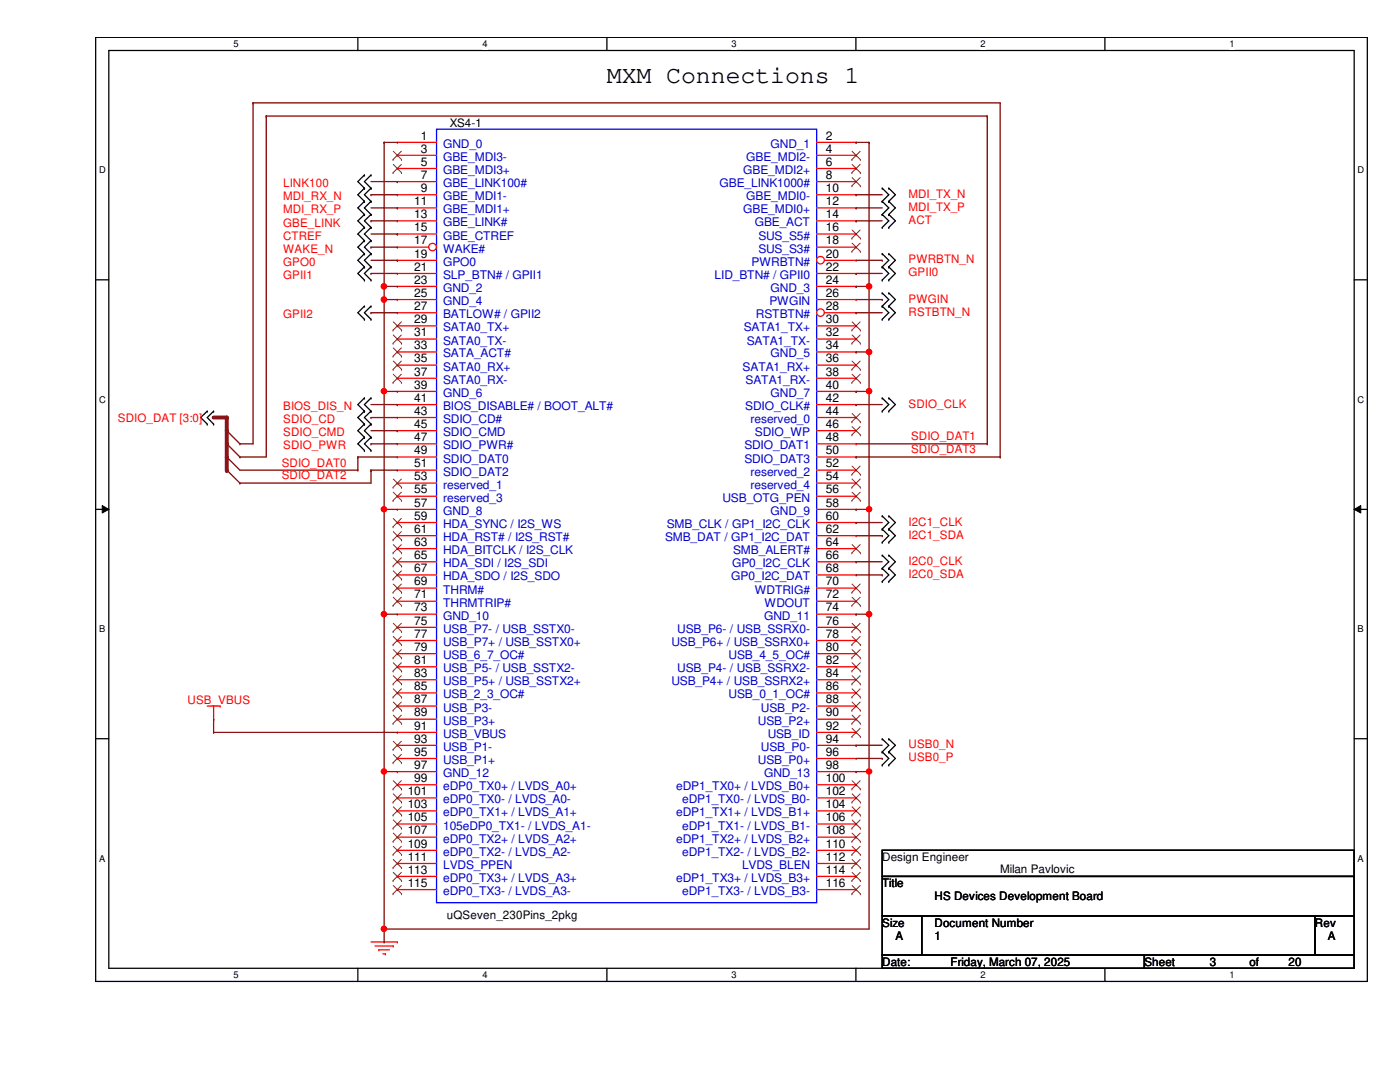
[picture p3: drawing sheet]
<svg xmlns="http://www.w3.org/2000/svg" width="279mm" height="216mm" viewBox="0 0 279 216" stroke-linecap="round" stroke-linejoin="round" font-family="sans-serif">
<path d="M19.1 7.5h253.8v188.3h-253.8zM21.7 10.1h248.6v183.1h-248.6z" fill="none" stroke="#000" stroke-width=".25"/>
<g fill="#fff">
<path d="M46.6 7.7h1v2.1h-1z"/>
<path d="M46.6 193.5h1v2.1h-1z"/>
</g>
<path d="M71.4 7.5v2.6M71.4 193.2v2.6" fill="none" stroke="#000" stroke-width=".25"/>
<g fill="#fff">
<path d="M96.3 7.7h1v2.1h-1z"/>
<path d="M96.3 193.5h1v2.1h-1z"/>
</g>
<path d="M121.1 7.5v2.6M121.1 193.2v2.6" fill="none" stroke="#000" stroke-width=".25"/>
<g fill="#fff">
<path d="M146 7.7h1v2.1h-1z"/>
<path d="M146 193.5h1v2.1h-1z"/>
</g>
<path d="M170.8 7.5v2.6M170.8 193.2v2.6" fill="none" stroke="#000" stroke-width=".25"/>
<g fill="#fff">
<path d="M195.7 7.7h1v2.1h-1z"/>
<path d="M195.7 193.5h1v2.1h-1z"/>
</g>
<path d="M220.5 7.5v2.6M220.5 193.2v2.6" fill="none" stroke="#000" stroke-width=".25"/>
<g fill="#fff">
<path d="M245.4 7.7h1v2.1h-1z"/>
<path d="M245.4 193.5h1v2.1h-1z"/>
<path d="M19.8 32.9h1.3v2.1h-1.3z"/>
<path d="M270.9 32.9h1.3v2.1h-1.3z"/>
<path d="M19.8 78.7h1.3v2.1h-1.3z"/>
<path d="M270.9 78.7h1.3v2.1h-1.3z"/>
</g>
<path d="M19.1 55.8h2.6M270.3 55.8h2.6" fill="none" stroke="#000" stroke-width=".25"/>
<g fill="#fff">
<path d="M19.8 124.5h1.2v2.1h-1.2z"/>
<path d="M270.9 124.5h1.3v2.1h-1.3z"/>
</g>
<path d="M19.1 101.6h2.6M270.3 101.6h2.6" fill="none" stroke="#000" stroke-width=".25"/>
<path d="M20.4 100.9l1.3 .7-1.3 .8zM270.3 101.6l1.3-.7v1.5z" fill="#000"/>
<path d="M20.4 100.9l1.3 .7-1.3 .8zM270.3 101.6l1.3-.7v1.5z" fill="none" stroke="#000" stroke-width=".2"/>
<g fill="#fff">
<path d="M19.8 170.3h1.2v2h-1.2z"/>
<path d="M270.9 170.3h1.3v2h-1.3z"/>
</g>
<g fill="none" stroke="#000" stroke-width=".25">
<path d="M72.7 34.9h.1M72.7 37.5h.1M72.7 34.9l-1.3 1.3 1.3 1.3M72.7 37.5l-1.3 1.4 1.3 1.3M74 34.9h.1M74 37.5h.1M74 34.9l-1.3 1.3 1.3 1.3M74 37.5l-1.3 1.4 1.3 1.3M176.1 37.5h.1M176.1 37.5l1.3 1.4-1.3 1.3M177.4 37.5h.1M177.4 37.5l1.3 1.4-1.3 1.3"/>
<path d="M72.7 40.2h.1M72.7 42.8h.1M72.7 45.4h.1M72.7 48h.1M72.7 50.6h.1M72.7 53.3h.1M72.7 55.9h.1M72.7 40.2l-1.3 1.3 1.3 1.3M72.7 42.8l-1.3 1.3 1.3 1.3M72.7 45.4l-1.3 1.3 1.3 1.3M72.7 48l-1.3 1.3 1.3 1.3M72.7 50.6l-1.3 1.3 1.3 1.4"/>
<path d="M72.7 53.3l-1.3 1.3 1.3 1.3M74 40.2h.1M74 42.8h.1M74 45.4h.1M74 48h.1M74 50.6h.1M74 53.3h.1M74 55.9h.1M74 40.2l-1.3 1.3 1.3 1.3M74 42.8l-1.3 1.3 1.3 1.3M74 45.4l-1.3 1.3 1.3 1.3M74 48l-1.3 1.3 1.3 1.3"/>
<path d="M74 50.6l-1.3 1.3 1.3 1.4M74 53.3l-1.3 1.3 1.3 1.3M176.1 40.2h.1M176.1 42.8h.1M176.1 45.4h.1M176.1 53.3h.1M176.1 50.6h.1M176.1 55.9h.1M176.1 58.5h.1M176.1 40.2l1.3 1.3-1.3 1.3M176.1 42.8l1.3 1.3-1.3 1.3M176.1 50.6l1.3 1.3-1.3 1.4"/>
<path d="M176.1 53.3l1.3 1.3-1.3 1.3M176.1 58.5l1.3 1.3-1.3 1.3M177.4 40.2h.1M177.4 42.8h.1M177.4 45.4h.1M177.4 53.3h.1M177.4 50.6h.1M177.4 55.9h.1M177.4 58.5h.1M177.4 40.2l1.3 1.3-1.3 1.3M177.4 42.8l1.3 1.3-1.3 1.3M177.4 50.6l1.3 1.3-1.3 1.4"/>
<path d="M177.4 53.3l1.3 1.3-1.3 1.3M177.4 58.5l1.3 1.3-1.3 1.3M72.7 61.1h.1M72.7 63.7h.1M72.7 79.4h.1M72.7 61.1l-1.3 1.3 1.3 1.3M72.7 79.4l-1.3 1.3 1.3 1.3M74 61.1h.1M74 63.7h.1M74 79.4h.1M74 61.1l-1.3 1.3 1.3 1.3M74 79.4l-1.3 1.3 1.3 1.3"/>
<path d="M176.1 61.1h.1M176.1 63.7h.1M176.1 79.4h.1M176.1 61.1l1.3 1.3-1.3 1.3M176.1 79.4l1.3 1.3-1.3 1.3M177.4 61.1h.1M177.4 63.7h.1M177.4 79.4h.1M177.4 61.1l1.3 1.3-1.3 1.3M177.4 79.4l1.3 1.3-1.3 1.3M41.4 82h.1M41.4 84.6h.1"/>
<path d="M41.4 82l-1.4 1.3 1.4 1.3M42.6 82h.1M42.6 84.6h.1M42.6 82l-1.2 1.3 1.2 1.3M72.7 82h.1M72.7 84.6h.1M72.7 87.2h.1M72.7 89.9h.1M72.7 82l-1.3 1.3 1.3 1.3M72.7 84.6l-1.3 1.3 1.3 1.3M72.7 87.2l-1.3 1.4 1.3 1.3M74 82h.1"/>
<path d="M74 84.6h.1M74 87.2h.1M74 89.9h.1M74 82l-1.3 1.3 1.3 1.3M74 84.6l-1.3 1.3 1.3 1.3M74 87.2l-1.3 1.4 1.3 1.3M176.1 82h.1M177.4 82h.1M176.1 105.6h.1M176.1 103h.1M176.1 108.2h.1M176.1 113.4h.1"/>
<path d="M176.1 110.8h.1M176.1 116h.1M176.1 103l1.3 1.3-1.3 1.3M176.1 105.6l1.3 1.3-1.3 1.3M176.1 110.8l1.3 1.3-1.3 1.3M176.1 113.4l1.3 1.3-1.3 1.3M177.4 105.6h.1M177.4 103h.1M177.4 108.2h.1M177.4 113.4h.1M177.4 110.8h.1M177.4 116h.1"/>
<path d="M177.4 103l1.3 1.3-1.3 1.3M177.4 105.6l1.3 1.3-1.3 1.3M177.4 110.8l1.3 1.3-1.3 1.3M177.4 113.4l1.3 1.3-1.3 1.3M19.1 147.4h2.6M176.1 150h.1M176.1 147.4h.1M176.1 152.7h.1M176.1 147.4l1.3 1.3-1.3 1.3M176.1 150l1.3 1.3-1.3 1.4M177.4 150h.1M177.4 147.4h.1"/>
<path d="M177.4 152.7h.1M177.4 147.4l1.3 1.3-1.3 1.3M177.4 150l1.3 1.3-1.3 1.4M270.3 147.4h2.6M176.1 169.7h94.2v5.2h-94.2zM176.1 174.9h94.2v7.9h-94.2zM176.1 182.8h7.8v7.8h-7.8zM176.1 190.6h52.3v2.6h-52.3zM183.9 182.8h78.5v7.8h-78.5zM228.4 190.6h41.9v2.6h-41.9zM262.4 182.8h7.9v7.8h-7.9z"/>
</g>
<g fill="none" stroke="#f00" stroke-width=".25">
<path d="M79.3 28.4h.1M79.3 31h.1M79.3 33.6h.1M79.3 36.2h.1M79.3 38.9h.1M79.3 28.4h7.8M79.3 31h7.8M79.3 33.6h7.8M79.3 36.2h7.8M79.3 38.9h7.8M163 28.4h7.9M163 31h7.9"/>
<path d="M163 33.6h7.9M163 36.2h7.9M163 38.9h7.9M170.9 28.4h.1M170.9 31h.1M170.9 33.6h.1M170.9 36.2h.1M170.9 38.9h.1M79.3 41.5h.1M79.3 44.1h.1M79.3 46.7h.1M79.3 41.5h7.8"/>
<path d="M79.3 44.1h7.8M79.3 46.7h7.8M163 41.5h7.9M163 44.1h7.9M163 46.7h7.9M170.9 41.5h.1M170.9 44.1h.1M170.9 46.7h.1M41.4 140.9h2.5M42.6 143.5h.1M42.6 140.9v2.6M43.9 140.9h.1"/>
<path d="M74 188h5.3M74.8 188.8h3.7M75.6 189.5h.1M75.6 189.5h2.1M76.4 190.3h.5M76.9 190.3h.1M78.5 188.8h.1M79.3 188h.1"/>
</g>
<path d="M45.3 93.8h.1M45.3 91.2h.1M45.3 88.6h.1M45.3 85.9h.1M45.3 93.8l2.6 2.6M45.3 91.2l2.6 2.6M45.3 88.6l2.6 2.6M45.3 85.9l2.6 2.7" fill="none" stroke="#800000" stroke-width=".25"/>
<path d="M87.1 25.8h75.9v154.3h-75.9z" fill="none" stroke="#00f" stroke-width=".25"/>
<g fill="none" stroke="#804000" stroke-width=".2">
<path d="M78.4 31.8h.1M78.4 34.5h.1M78.5 30.2l1.6 1.6M78.5 32.8l1.6 1.7M80.1 30.2l-1.7 1.6M80.1 32.8l-1.7 1.7M80.1 31.8h.1M80.1 34.5h.1M170 31.8h.1M170 34.5h.1M170 37.1h.1M170.1 30.2l1.6 1.6"/>
<path d="M170.1 32.8l1.6 1.7M170.1 35.4l1.6 1.7M171.7 30.2l-1.7 1.6M171.7 32.8l-1.7 1.7M171.7 35.4l-1.7 1.7M171.7 31.8h.1M171.7 34.5h.1M171.7 37.1h.1M170 47.5h.1M170.1 45.9l1.6 1.6M171.7 45.9l-1.7 1.6M171.7 47.5h.1"/>
</g>
<circle cx="86.3" cy="49.3" r=".75" fill="#fff"/>
<g fill="none" stroke="#f00" stroke-width=".25">
<path d="M79.3 49.3h.1M79.3 51.9h.1M79.3 49.3h6.3M79.3 51.9h7.8M163 49.3h7.9M170.9 49.3h.1"/>
<circle cx="86.3" cy="49.3" r=".75"/>
</g>
<path d="M170 50.2h.1M170.1 48.5l1.6 1.7M171.7 48.5l-1.7 1.7M171.7 50.2h.1" fill="none" stroke="#804000" stroke-width=".2"/>
<circle cx="163.8" cy="51.9" r=".75" fill="#fff"/>
<g fill="none" stroke="#f00" stroke-width=".25">
<path d="M79.3 54.6h.1M79.3 57.1h.1M79.3 59.8h.1M79.3 54.6h7.8M79.3 57.1h7.8M79.3 59.8h7.8M163 54.6h7.9M163 57.1h7.9M163 59.8h7.9M164.5 51.9h6.4M170.9 51.9h.1M170.9 54.6h.1"/>
<path d="M170.9 57.1h.1M170.9 59.8h.1M79.3 62.4h.1M79.3 62.4h7.8"/>
<circle cx="163.8" cy="51.9" r=".75"/>
</g>
<circle cx="163.8" cy="62.4" r=".75" fill="#fff"/>
<g fill="none" stroke="#f00" stroke-width=".25">
<path d="M79.3 65h.1M79.3 67.6h.1M79.3 70.2h.1M79.3 72.9h.1M79.3 75.5h.1M79.3 78.1h.1M79.3 65h7.8M79.3 67.6h7.8M79.3 70.2h7.8M79.3 72.9h7.8M79.3 75.5h7.8M79.3 78.1h7.8"/>
<path d="M163 65h7.9M163 67.6h7.9M163 70.2h7.9M163 72.9h7.9M163 75.5h7.9M163 78.1h7.9M164.5 62.4h6.4M170.9 62.4h.1M170.9 65h.1M170.9 67.6h.1M170.9 70.2h.1M170.9 72.9h.1"/>
<path d="M170.9 75.5h.1M170.9 78.1h.1M79.3 80.7h.1M79.3 83.3h.1M79.3 85.9h.1M79.3 88.6h.1M79.3 91.2h.1M79.3 93.8h.1M79.3 96.4h.1M79.3 99h.1M79.3 80.7h7.8M79.3 83.3h7.8"/>
<path d="M79.3 85.9h7.8M79.3 88.6h7.8M79.3 91.2h7.8M79.3 93.8h7.8M79.3 96.4h7.8M79.3 99h7.8M163 80.7h7.9M163 83.3h7.9M163 85.9h7.9M163 88.6h7.9M163 91.2h7.9M163 93.8h7.9"/>
<path d="M163 96.4h7.9M163 99h7.9M170.9 80.7h.1M170.9 83.3h.1M170.9 85.9h.1M170.9 88.6h.1M170.9 91.2h.1M170.9 93.8h.1M170.9 96.4h.1M170.9 99h.1M79.3 101.6h.1M79.3 104.3h.1"/>
<path d="M79.3 106.9h.1M79.3 109.5h.1M79.3 112.1h.1M79.3 114.7h.1M79.3 117.3h.1M79.3 120h.1M79.3 101.6h7.8M79.3 104.3h7.8M79.3 106.9h7.8M79.3 109.5h7.8M79.3 112.1h7.8M79.3 114.7h7.8"/>
<path d="M79.3 117.3h7.8M79.3 120h7.8M163 101.6h7.9M163 104.3h7.9M163 106.9h7.9M163 109.5h7.9M163 112.1h7.9M163 114.7h7.9M163 117.3h7.9M163 120h7.9M170.9 101.6h.1M170.9 104.3h.1"/>
<path d="M170.9 106.9h.1M170.9 109.5h.1M170.9 112.1h.1M170.9 114.7h.1M170.9 117.3h.1M170.9 120h.1M79.3 122.6h.1M79.3 125.2h.1M79.3 127.8h.1M79.3 130.4h.1M79.3 133.1h.1M79.3 135.6h.1"/>
<path d="M79.3 138.3h.1M79.3 122.6h7.8M79.3 125.2h7.8M79.3 127.8h7.8M79.3 130.4h7.8M79.3 133.1h7.8M79.3 135.6h7.8M79.3 138.3h7.8M163 122.6h7.9M163 125.2h7.9M163 127.8h7.9M163 130.4h7.9"/>
<path d="M163 133.1h7.9M163 135.6h7.9M163 138.3h7.9M170.9 122.6h.1M170.9 125.2h.1M170.9 127.8h.1M170.9 130.4h.1M170.9 133.1h.1M170.9 135.6h.1M170.9 138.3h.1M79.3 140.9h.1M79.3 143.5h.1"/>
<path d="M79.3 146.1h.1M79.3 148.7h.1M79.3 151.3h.1M79.3 154h.1M79.3 156.6h.1M79.3 159.2h.1M79.3 140.9h7.8M79.3 143.5h7.8M79.3 146.1h7.8M79.3 148.7h7.8M79.3 151.3h7.8M79.3 154h7.8"/>
<path d="M79.3 156.6h7.8M79.3 159.2h7.8M163 140.9h7.9M163 143.5h7.9M163 146.1h7.9M163 148.7h7.9M163 151.3h7.9M163 154h7.9M163 156.6h7.9M163 159.2h7.9M170.9 140.9h.1M170.9 143.5h.1"/>
<path d="M170.9 146.1h.1M170.9 148.7h.1M170.9 151.3h.1M170.9 154h.1M170.9 156.6h.1M170.9 159.2h.1M79.3 161.8h.1M79.3 164.4h.1M79.3 167h.1M79.3 169.7h.1M79.3 172.3h.1M79.3 174.9h.1"/>
<path d="M79.3 177.5h.1M79.3 161.8h7.8M79.3 164.4h7.8M79.3 167h7.8M79.3 169.7h7.8M79.3 172.3h7.8M79.3 174.9h7.8M79.3 177.5h7.8M163 161.8h7.9M163 164.4h7.9M163 167h7.9M163 169.7h7.9"/>
<path d="M163 172.3h7.9M163 174.9h7.9M163 177.5h7.9M170.9 161.8h.1M170.9 164.4h.1M170.9 167h.1M170.9 169.7h.1M170.9 172.3h.1M170.9 174.9h.1M170.9 177.5h.1"/>
<circle cx="163.8" cy="62.4" r=".75"/>
</g>
<g fill="none" stroke="#804000" stroke-width=".2">
<path d="M78.4 65.9h.1M78.4 68.5h.1M78.4 71.1h.1M78.4 73.7h.1M78.4 76.3h.1M78.5 64.2l1.6 1.7M78.5 66.8l1.6 1.7M78.5 69.4l1.6 1.7M78.5 72.1l1.6 1.6M78.5 74.7l1.6 1.6M80.1 64.2l-1.7 1.7M80.1 66.8l-1.7 1.7"/>
<path d="M80.1 69.4l-1.7 1.7M80.1 72.1l-1.7 1.6M80.1 74.7l-1.7 1.6M80.1 65.9h.1M80.1 68.5h.1M80.1 71.1h.1M80.1 73.7h.1M80.1 76.3h.1M170 65.9h.1M170 68.5h.1M170 73.7h.1M170 76.3h.1"/>
<path d="M170.1 64.2l1.6 1.7M170.1 66.8l1.6 1.7M170.1 72.1l1.6 1.6M170.1 74.7l1.6 1.6M171.7 64.2l-1.7 1.7M171.7 66.8l-1.7 1.7M171.7 72.1l-1.7 1.6M171.7 74.7l-1.7 1.6M171.7 65.9h.1M171.7 68.5h.1M171.7 73.7h.1M171.7 76.3h.1"/>
<path d="M78.4 97.2h.1M78.4 99.9h.1M78.5 95.6l1.6 1.6M78.5 98.2l1.6 1.7M80.1 95.6l-1.7 1.6M80.1 98.2l-1.7 1.7M80.1 97.2h.1M80.1 99.9h.1M170 84.2h.1M170 86.8h.1M170 94.7h.1M170 97.2h.1"/>
<path d="M170 99.9h.1M170.1 82.5l1.6 1.7M170.1 85.1l1.6 1.7M170.1 93l1.6 1.7M170.1 95.6l1.6 1.6M170.1 98.2l1.6 1.7M171.7 82.5l-1.7 1.7M171.7 85.1l-1.7 1.7M171.7 93l-1.7 1.7M171.7 95.6l-1.7 1.6M171.7 98.2l-1.7 1.7M171.7 84.2h.1"/>
<path d="M171.7 86.8h.1M171.7 94.7h.1M171.7 97.2h.1M171.7 99.9h.1M78.4 105.1h.1M78.4 107.7h.1M78.4 110.3h.1M78.4 112.9h.1M78.4 115.6h.1M78.4 118.2h.1M78.5 103.5l1.6 1.6M78.5 106.1l1.6 1.6"/>
<path d="M78.5 108.7l1.6 1.6M78.5 111.3l1.6 1.6M78.5 113.9l1.6 1.7M78.5 116.5l1.6 1.7M78.5 119.2l1.6 1.6M80.1 103.5l-1.7 1.6M80.1 106.1l-1.7 1.6M80.1 108.7l-1.7 1.6M80.1 111.3l-1.7 1.6M80.1 113.9l-1.7 1.7M80.1 116.5l-1.7 1.7M80.1 119.2l-1.7 1.6"/>
<path d="M80.1 105.1h.1M80.1 107.7h.1M80.1 110.3h.1M80.1 112.9h.1M80.1 115.6h.1M80.1 118.2h.1M170 110.3h.1M170 118.2h.1M170.1 108.7l1.6 1.6M170.1 116.5l1.6 1.7M170.1 119.2l1.6 1.6M171.7 108.7l-1.7 1.6"/>
<path d="M171.7 116.5l-1.7 1.7M171.7 119.2l-1.7 1.6M171.7 110.3h.1M171.7 118.2h.1M78.4 120.8h.1M78.4 126h.1M78.4 128.7h.1M78.4 131.3h.1M78.4 133.9h.1M78.4 136.5h.1M78.4 139.1h.1M78.5 124.4l1.6 1.6"/>
<path d="M78.5 127l1.6 1.7M78.5 129.6l1.6 1.7M78.5 132.2l1.6 1.7M78.5 134.8l1.6 1.7M78.5 137.5l1.6 1.6M80.1 124.4l-1.7 1.6M80.1 127l-1.7 1.7M80.1 129.6l-1.7 1.7M80.1 132.2l-1.7 1.7M80.1 134.8l-1.7 1.7M80.1 137.5l-1.7 1.6M80.1 120.8h.1"/>
<path d="M80.1 126h.1M80.1 128.7h.1M80.1 131.3h.1M80.1 133.9h.1M80.1 136.5h.1M80.1 139.1h.1M170 120.8h.1M170 126h.1M170 128.7h.1M170 131.3h.1M170 133.9h.1M170 136.5h.1"/>
<path d="M170 139.1h.1M170.1 124.4l1.6 1.6M170.1 127l1.6 1.7M170.1 129.6l1.6 1.7M170.1 132.2l1.6 1.7M170.1 134.8l1.6 1.7M170.1 137.5l1.6 1.6M171.7 124.4l-1.7 1.6M171.7 127l-1.7 1.7M171.7 129.6l-1.7 1.7M171.7 132.2l-1.7 1.7M171.7 134.8l-1.7 1.7"/>
<path d="M171.7 137.5l-1.7 1.6M171.7 120.8h.1M171.7 126h.1M171.7 128.7h.1M171.7 131.3h.1M171.7 133.9h.1M171.7 136.5h.1M171.7 139.1h.1M78.4 141.7h.1M78.4 144.4h.1M78.4 149.6h.1M78.4 152.2h.1"/>
<path d="M78.4 157.4h.1M78.5 140.1l1.6 1.6M78.5 142.7l1.6 1.7M78.5 147.9l1.6 1.7M78.5 150.5l1.6 1.7M78.5 155.8l1.6 1.6M78.5 158.4l1.6 1.7M80.1 155.8l-1.7 1.6M80.1 140.1l-1.7 1.6M80.1 142.7l-1.7 1.7M80.1 147.9l-1.7 1.7M80.1 150.5l-1.7 1.7"/>
<path d="M80.1 158.4l-1.7 1.7M80.1 141.7h.1M80.1 144.4h.1M80.1 149.6h.1M80.1 152.2h.1M80.1 157.4h.1M170 141.7h.1M170 144.4h.1M170 147h.1M170 157.4h.1M170.1 140.1l1.6 1.6M170.1 142.7l1.6 1.7"/>
<path d="M170.1 145.3l1.6 1.7M170.1 155.8l1.6 1.6M170.1 158.4l1.6 1.7M171.7 140.1l-1.7 1.6M171.7 142.7l-1.7 1.7M171.7 145.3l-1.7 1.7M171.7 155.8l-1.7 1.6M171.7 158.4l-1.7 1.7M171.7 141.7h.1M171.7 144.4h.1M171.7 147h.1M171.7 157.4h.1"/>
<path d="M78.4 160.1h.1M78.4 162.6h.1M78.4 165.3h.1M78.4 167.9h.1M78.4 170.5h.1M78.4 173.1h.1M78.4 175.7h.1M78.4 178.3h.1M78.5 161l1.6 1.6M78.5 163.6l1.6 1.7M78.5 166.2l1.6 1.7M78.5 168.9l1.6 1.6"/>
<path d="M78.5 171.5l1.6 1.6M78.5 174.1l1.6 1.6M78.5 176.7l1.6 1.6M80.1 163.6l-1.7 1.7M80.1 166.2l-1.7 1.7M80.1 174.1l-1.7 1.6M80.1 161l-1.7 1.6M80.1 168.9l-1.7 1.6M80.1 171.5l-1.7 1.6M80.1 176.7l-1.7 1.6M80.1 160.1h.1M80.1 162.6h.1"/>
<path d="M80.1 165.3h.1M80.1 167.9h.1M80.1 170.5h.1M80.1 173.1h.1M80.1 175.7h.1M80.1 178.3h.1M170 160.1h.1M170 162.6h.1M170 165.3h.1M170 167.9h.1M170 170.5h.1M170 173.1h.1"/>
<path d="M170 175.7h.1M170 178.3h.1M170.1 161l1.6 1.6M170.1 163.6l1.6 1.7M170.1 166.2l1.6 1.7M170.1 168.9l1.6 1.6M170.1 171.5l1.6 1.6M170.1 174.1l1.6 1.6M170.1 176.7l1.6 1.6M171.7 161l-1.7 1.6M171.7 163.6l-1.7 1.7M171.7 166.2l-1.7 1.7"/>
<path d="M171.7 168.9l-1.7 1.6M171.7 171.5l-1.7 1.6M171.7 174.1l-1.7 1.6M171.7 176.7l-1.7 1.6M171.7 160.1h.1M171.7 162.6h.1M171.7 165.3h.1M171.7 167.9h.1M171.7 170.5h.1M171.7 173.1h.1M171.7 175.7h.1M171.7 178.3h.1"/>
</g>
<path d="M76.7 28.4h.1M76.7 28.4v28.7" fill="none" stroke="#800000" stroke-width=".25"/>
<circle cx="76.6" cy="57.1" r=".51" fill="#f00"/>
<circle cx="76.6" cy="57.1" r=".51" fill="none" stroke="#f00" stroke-width=".25"/>
<path d="M76.7 28.4h.1M76.7 28.4h2.6M76.7 57.1h.1M76.7 59.8h.1M76.7 57.1h2.6M76.7 57.1v2.7M76.7 59.8h2.6" fill="none" stroke="#800000" stroke-width=".25"/>
<circle cx="76.6" cy="59.8" r=".51" fill="#f00"/>
<circle cx="76.6" cy="59.8" r=".51" fill="none" stroke="#f00" stroke-width=".25"/>
<path d="M76.7 59.8h.1M76.7 59.8v41.8M76.7 78.1h.1M76.7 78.1h2.6" fill="none" stroke="#800000" stroke-width=".25"/>
<circle cx="76.6" cy="78.1" r=".51" fill="#f00"/>
<circle cx="76.6" cy="78.1" r=".51" fill="none" stroke="#f00" stroke-width=".25"/>
<path d="M76.7 101.6h.1M76.7 101.6h2.6M76.7 101.6v21" fill="none" stroke="#800000" stroke-width=".25"/>
<circle cx="76.6" cy="122.5" r=".51" fill="#f00"/>
<circle cx="76.6" cy="122.5" r=".51" fill="none" stroke="#f00" stroke-width=".25"/>
<circle cx="76.6" cy="101.6" r=".5" fill="#f00"/>
<circle cx="76.6" cy="101.6" r=".5" fill="none" stroke="#f00" stroke-width=".25"/>
<path d="M76.7 122.6h.1M76.7 122.6h2.6M76.7 122.6v31.4" fill="none" stroke="#800000" stroke-width=".25"/>
<circle cx="76.6" cy="153.9" r=".5" fill="#f00"/>
<circle cx="76.6" cy="153.9" r=".5" fill="none" stroke="#f00" stroke-width=".25"/>
<path d="M76.7 154h.1M76.7 154h2.6M76.7 154v31.4M76.7 185.4h.1M76.7 185.4h96.7" fill="none" stroke="#800000" stroke-width=".25"/>
<circle cx="76.6" cy="185.3" r=".51" fill="#f00"/>
<circle cx="76.6" cy="185.3" r=".51" fill="none" stroke="#f00" stroke-width=".25"/>
<path d="M173.4 28.4h.1M173.4 28.4v28.7" fill="none" stroke="#800000" stroke-width=".25"/>
<circle cx="173.4" cy="57.1" r=".51" fill="#f00"/>
<circle cx="173.4" cy="57.1" r=".51" fill="none" stroke="#f00" stroke-width=".25"/>
<path d="M170.9 28.4h.1M170.9 28.4h2.5M170.9 57.1h.1M170.9 57.1h2.5M173.4 57.1h.1M173.4 57.1v21M170.9 70.2h.1M170.9 70.2h2.5M173.4 70.2h.1" fill="none" stroke="#800000" stroke-width=".25"/>
<circle cx="173.4" cy="70.2" r=".51" fill="#f00"/>
<circle cx="173.4" cy="70.2" r=".51" fill="none" stroke="#f00" stroke-width=".25"/>
<path d="M170.9 78.1h.1M170.9 78.1h2.5M173.4 78.1h.1M173.4 78.1v23.5" fill="none" stroke="#800000" stroke-width=".25"/>
<circle cx="173.4" cy="78.1" r=".51" fill="#f00"/>
<circle cx="173.4" cy="78.1" r=".51" fill="none" stroke="#f00" stroke-width=".25"/>
<path d="M170.9 101.6h.1M170.9 101.6h2.5M173.4 101.6h.1M173.4 101.6v21" fill="none" stroke="#800000" stroke-width=".25"/>
<circle cx="173.4" cy="122.5" r=".51" fill="#f00"/>
<circle cx="173.4" cy="122.5" r=".51" fill="none" stroke="#f00" stroke-width=".25"/>
<circle cx="173.4" cy="101.6" r=".5" fill="#f00"/>
<circle cx="173.4" cy="101.6" r=".5" fill="none" stroke="#f00" stroke-width=".25"/>
<path d="M170.9 122.6h.1M170.9 122.6h2.5M173.4 122.6h.1M173.4 122.6v31.4" fill="none" stroke="#800000" stroke-width=".25"/>
<circle cx="173.4" cy="153.9" r=".5" fill="#f00"/>
<circle cx="173.4" cy="153.9" r=".5" fill="none" stroke="#f00" stroke-width=".25"/>
<g fill="none" stroke="#800000" stroke-width=".25">
<path d="M50.5 20.5h.1M50.5 20.5v68.1h-2.6M50.5 20.5h149.1v70.7M53.1 23.2h.1M53.1 23.2h143.9M53.1 23.2v68h-5.2M197 23.2h.1M197 23.2v65.4M47.9 91.2h.1M47.9 88.6h.1M47.9 96.4h.1M47.9 93.8h23.5"/>
<path d="M71.4 93.8h.1M71.4 91.2h.1M71.4 91.2h7.9M71.4 91.2v2.6M74 93.8h.1M74 93.8h5.3M74 93.8v2.6h-26.1M170.9 91.2h.1M170.9 88.6h26.1M170.9 91.2h28.7M197 88.6h.1M199.6 91.2h.1"/>
<path d="M170.9 154h.1M170.9 154h2.5M173.4 154h.1M173.4 154v31.4M76.7 188h.1M76.7 185.4v2.6"/>
</g>
<path d="M45.3 91.2v2.6" fill="none" stroke="#800000" stroke-width=".76"/>
<circle cx="45.3" cy="93.8" r=".38" fill="#800000"/>
<g fill="none" stroke="#800000" stroke-width=".25">
<path d="M170.9 38.9h.1M170.9 38.9h5.2M170.9 54.6h.1M170.9 44.1h.1M170.9 41.5h.1M170.9 59.8h5.2M170.9 54.6h5.2M170.9 51.9h5.2M170.9 44.1h5.2M170.9 41.5h5.2M176.1 59.8h.1M176.1 51.9h.1"/>
<path d="M170.9 62.4h.1M170.9 62.4h5.2M170.9 80.7h.1M170.9 80.7h5.2M170.9 112.1h.1M170.9 104.3h.1M170.9 114.7h5.2M170.9 112.1h5.2M170.9 106.9h5.2M170.9 104.3h5.2M176.1 114.7h.1M176.1 106.9h.1"/>
<path d="M42.6 143.5h.1M42.6 146.1h.1M42.6 143.5v2.6M42.6 146.1h36.7M170.9 148.7h.1M170.9 151.3h5.2M170.9 148.7h5.2M176.1 151.3h.1"/>
</g>
<path d="M45.3 85.9v2.7" fill="none" stroke="#800000" stroke-width=".76"/>
<circle cx="45.3" cy="88.6" r=".38" fill="#800000"/>
<g fill="none" stroke="#800000" stroke-width=".25">
<path d="M74 38.9h.1M74 36.2h5.3M74 38.9h5.3M79.3 36.2h.1M74 44.1h.1M74 49.3h.1M74 54.6h.1M74 41.5h5.3M74 44.1h5.3M74 46.7h5.3M74 49.3h5.3M74 51.9h5.3"/>
<path d="M74 54.6h5.3M79.3 41.5h.1M79.3 46.7h.1M79.3 51.9h.1M74 62.4h.1M74 62.4h5.3M74 88.6h.1M74 83.3h.1M74 88.6h5.3M74 85.9h5.3M74 83.3h5.3M74 80.7h5.3"/>
<path d="M79.3 85.9h.1M79.3 80.7h.1"/>
</g>
<path d="M42.6 83.3h2.7" fill="none" stroke="#800000" stroke-width=".76"/>
<circle cx="45.3" cy="83.3" r=".38" fill="#800000"/>
<path d="M45.3 83.3v2.6" fill="none" stroke="#800000" stroke-width=".76"/>
<circle cx="45.3" cy="85.9" r=".38" fill="#800000"/>
<path d="M45.3 88.6v2.6" fill="none" stroke="#800000" stroke-width=".76"/>
<circle cx="45.3" cy="91.2" r=".38" fill="#800000"/>
<circle cx="76.6" cy="57.1" r=".51" fill="#f00"/>
<circle cx="76.6" cy="57.1" r=".51" fill="none" stroke="#f00" stroke-width=".25"/>
<circle cx="76.6" cy="59.8" r=".51" fill="#f00"/>
<circle cx="76.6" cy="59.8" r=".51" fill="none" stroke="#f00" stroke-width=".25"/>
<circle cx="76.6" cy="78.1" r=".51" fill="#f00"/>
<circle cx="76.6" cy="78.1" r=".51" fill="none" stroke="#f00" stroke-width=".25"/>
<circle cx="76.6" cy="122.5" r=".51" fill="#f00"/>
<circle cx="76.6" cy="122.5" r=".51" fill="none" stroke="#f00" stroke-width=".25"/>
<circle cx="76.6" cy="101.6" r=".5" fill="#f00"/>
<circle cx="76.6" cy="101.6" r=".5" fill="none" stroke="#f00" stroke-width=".25"/>
<circle cx="76.6" cy="153.9" r=".5" fill="#f00"/>
<circle cx="76.6" cy="153.9" r=".5" fill="none" stroke="#f00" stroke-width=".25"/>
<circle cx="76.6" cy="185.3" r=".51" fill="#f00"/>
<circle cx="76.6" cy="185.3" r=".51" fill="none" stroke="#f00" stroke-width=".25"/>
<circle cx="173.4" cy="57.1" r=".51" fill="#f00"/>
<circle cx="173.4" cy="57.1" r=".51" fill="none" stroke="#f00" stroke-width=".25"/>
<circle cx="173.4" cy="70.2" r=".51" fill="#f00"/>
<circle cx="173.4" cy="70.2" r=".51" fill="none" stroke="#f00" stroke-width=".25"/>
<circle cx="173.4" cy="78.1" r=".51" fill="#f00"/>
<circle cx="173.4" cy="78.1" r=".51" fill="none" stroke="#f00" stroke-width=".25"/>
<circle cx="173.4" cy="122.5" r=".51" fill="#f00"/>
<circle cx="173.4" cy="122.5" r=".51" fill="none" stroke="#f00" stroke-width=".25"/>
<circle cx="173.4" cy="101.6" r=".5" fill="#f00"/>
<circle cx="173.4" cy="101.6" r=".5" fill="none" stroke="#f00" stroke-width=".25"/>
<circle cx="173.4" cy="153.9" r=".5" fill="#f00"/>
<circle cx="173.4" cy="153.9" r=".5" fill="none" stroke="#f00" stroke-width=".25"/>
<text font-size="5" x="121.1" y="16.6">MXM Connections 1</text>
<g font-size="2.4">
<text x="84" y="27.9">1</text>
<text x="164.8" y="27.9">2</text>
<text x="84" y="30.4">3</text>
<text x="84" y="33.1">5</text>
<text x="84" y="35.7">7</text>
<text x="164.8" y="30.4">4</text>
<text x="164.8" y="33.1">6</text>
<text x="164.8" y="35.7">8</text>
<text x="82.7" y="40.9">11</text>
<text x="84" y="38.3">9</text>
<text x="164.8" y="38.3">10</text>
<text x="164.8" y="40.9">12</text>
<text x="82.7" y="43.5">13</text>
<text x="82.7" y="46.1">15</text>
<text x="164.8" y="43.5">14</text>
<text x="164.8" y="46.1">16</text>
<text x="82.7" y="48.8">17</text>
<text x="82.7" y="51.4">19</text>
<text x="164.8" y="48.8">18</text>
<text x="164.8" y="51.4">20</text>
<text x="82.7" y="54">21</text>
<text x="82.7" y="56.6">23</text>
<text x="82.7" y="59.2">25</text>
<text x="164.8" y="54">22</text>
<text x="164.8" y="56.6">24</text>
<text x="164.8" y="59.2">26</text>
<text x="82.7" y="61.8">27</text>
<text x="82.7" y="64.5">29</text>
<text x="164.8" y="61.8">28</text>
<text x="164.8" y="64.5">30</text>
<text x="82.7" y="67.1">31</text>
<text x="82.7" y="69.7">33</text>
<text x="164.8" y="67.1">32</text>
<text x="164.8" y="69.7">34</text>
<text x="82.7" y="72.3">35</text>
<text x="82.7" y="74.9">37</text>
<text x="82.7" y="77.6">39</text>
<text x="164.8" y="72.3">36</text>
<text x="164.8" y="74.9">38</text>
<text x="164.8" y="77.6">40</text>
<text x="82.7" y="80.2">41</text>
<text x="82.7" y="82.8">43</text>
<text x="164.8" y="80.2">42</text>
<text x="164.8" y="82.8">44</text>
<text x="82.7" y="85.4">45</text>
<text x="82.7" y="88">47</text>
<text x="164.8" y="85.4">46</text>
<text x="164.8" y="88">48</text>
<text x="82.7" y="90.6">49</text>
<text x="82.7" y="93.3">51</text>
<text x="82.7" y="95.8">53</text>
<text x="164.8" y="90.6">50</text>
<text x="164.8" y="93.3">52</text>
<text x="164.8" y="95.8">54</text>
<text x="82.7" y="98.5">55</text>
<text x="82.7" y="101.1">57</text>
<text x="164.8" y="98.5">56</text>
<text x="164.8" y="101.1">58</text>
<text x="82.7" y="103.7">59</text>
<text x="82.7" y="106.3">61</text>
<text x="164.8" y="103.7">60</text>
<text x="164.8" y="106.3">62</text>
<text x="82.7" y="108.9">63</text>
<text x="82.7" y="111.5">65</text>
<text x="164.8" y="108.9">64</text>
<text x="164.8" y="111.5">66</text>
<text x="82.7" y="114.2">67</text>
<text x="82.7" y="116.8">69</text>
<text x="82.7" y="119.4">71</text>
<text x="164.8" y="114.2">68</text>
<text x="164.8" y="116.8">70</text>
<text x="164.8" y="119.4">72</text>
<text x="82.7" y="122">73</text>
<text x="82.7" y="124.6">75</text>
<text x="164.8" y="122">74</text>
<text x="164.8" y="124.6">76</text>
<text x="82.7" y="127.3">77</text>
<text x="82.7" y="129.9">79</text>
<text x="164.8" y="127.3">78</text>
<text x="164.8" y="129.9">80</text>
<text x="82.7" y="132.5">81</text>
<text x="82.7" y="135.1">83</text>
<text x="82.7" y="137.7">85</text>
<text x="164.8" y="132.5">82</text>
<text x="164.8" y="135.1">84</text>
<text x="164.8" y="137.7">86</text>
<text x="82.7" y="140.3">87</text>
<text x="82.7" y="143">89</text>
<text x="164.8" y="140.3">88</text>
<text x="164.8" y="143">90</text>
<text x="82.7" y="145.6">91</text>
<text x="82.7" y="148.2">93</text>
<text x="164.8" y="145.6">92</text>
<text x="164.8" y="148.2">94</text>
<text x="82.7" y="150.8">95</text>
<text x="82.7" y="153.4">97</text>
<text x="164.8" y="150.8">96</text>
<text x="164.8" y="153.4">98</text>
<text x="81.4" y="158.7">101</text>
<text x="81.4" y="161.2">103</text>
<text x="82.7" y="156">99</text>
<text x="164.8" y="156">100</text>
<text x="164.8" y="158.7">102</text>
<text x="164.8" y="161.2">104</text>
<text x="81.4" y="163.9">105</text>
<text x="81.4" y="166.5">107</text>
<text x="164.8" y="163.9">106</text>
<text x="164.8" y="166.5">108</text>
<text x="81.4" y="169.1">109</text>
<text x="81.4" y="171.7">111</text>
<text x="164.8" y="169.1">110</text>
<text x="164.8" y="171.7">112</text>
<text x="81.4" y="174.3">113</text>
<text x="81.4" y="177">115</text>
<text x="164.8" y="174.3">114</text>
<text x="164.8" y="177">116</text>
</g>
<g font-size="2.4" fill="#00c">
<text x="88.4" y="29.5">GND_0</text>
<text x="153.8" y="29.5">GND_1</text>
<text x="88.4" y="32.1">GBE_MDI3-</text>
<text x="88.4" y="34.7">GBE_MDI3+</text>
<text x="148.3" y="34.7">GBE_MDI2+</text>
<text x="148.9" y="32.1">GBE_MDI2-</text>
<text x="88.4" y="37.3">GBE_LINK100#</text>
<text x="88.4" y="40">GBE_MDI1-</text>
<text x="143.6" y="37.3">GBE_LINK1000#</text>
<text x="148.9" y="40">GBE_MDI0-</text>
<text x="88.4" y="42.6">GBE_MDI1+</text>
<text x="88.4" y="45.2">GBE_LINK#</text>
<text x="88.4" y="47.8">GBE_CTREF</text>
<text x="148.3" y="42.6">GBE_MDI0+</text>
<text x="150.6" y="45.2">GBE_ACT</text>
<text x="151.3" y="47.8">SUS_S5#</text>
<text x="88.4" y="50.4">WAKE#</text>
<text x="88.4" y="53">GPO0</text>
<text x="150" y="53">PWRBTN#</text>
<text x="151.3" y="50.4">SUS_S3#</text>
<text x="88.4" y="55.7">SLP_BTN# / GPII1</text>
<text x="88.4" y="58.3">GND_2</text>
<text x="142.6" y="55.7">LID_BTN# / GPII0</text>
<text x="153.8" y="58.3">GND_3</text>
<text x="88.4" y="60.9">GND_4</text>
<text x="88.4" y="63.5">BATLOW# / GPII2</text>
<text x="150.9" y="63.5">RSTBTN#</text>
<text x="153.5" y="60.9">PWGIN</text>
<text x="88.4" y="66.1">SATA0_TX+</text>
<text x="88.4" y="68.7">SATA0_TX-</text>
<text x="88.4" y="71.3">SATA_ACT#</text>
<text x="148.4" y="66.1">SATA1_TX+</text>
<text x="149" y="68.7">SATA1_TX-</text>
<text x="153.8" y="71.3">GND_5</text>
<text x="88.4" y="74">SATA0_RX+</text>
<text x="88.4" y="76.6">SATA0_RX-</text>
<text x="148.2" y="74">SATA1_RX+</text>
<text x="148.8" y="76.6">SATA1_RX-</text>
<text x="88.4" y="79.2">GND_6</text>
<text x="88.4" y="81.8">BIOS_DISABLE# / BOOT_ALT#</text>
<text x="148.7" y="81.8">SDIO_CLK#</text>
<text x="153.8" y="79.2">GND_7</text>
<text x="88.4" y="84.4">SDIO_CD#</text>
<text x="88.4" y="87">SDIO_CMD</text>
<text x="88.4" y="89.7">SDIO_PWR#</text>
<text x="148.5" y="89.7">SDIO_DAT1</text>
<text x="149.8" y="84.4">reserved_0</text>
<text x="150.7" y="87">SDIO_WP</text>
<text x="88.4" y="92.3">SDIO_DAT0</text>
<text x="88.4" y="94.9">SDIO_DAT2</text>
<text x="148.5" y="92.3">SDIO_DAT3</text>
<text x="149.8" y="94.9">reserved_2</text>
<text x="88.4" y="97.5">reserved_1</text>
<text x="88.4" y="100.1">reserved_3</text>
<text x="144.2" y="100.1">USB_OTG_PEN</text>
<text x="149.8" y="97.5">reserved_4</text>
<text x="88.4" y="102.7">GND_8</text>
<text x="88.4" y="105.4">HDA_SYNC / I2S_WS</text>
<text x="88.4" y="108">HDA_RST# / I2S_RST#</text>
<text x="132.7" y="108">SMB_DAT / GP1_I2C_DAT</text>
<text x="133.1" y="105.4">SMB_CLK / GP1_I2C_CLK</text>
<text x="153.8" y="102.7">GND_9</text>
<text x="88.4" y="110.6">HDA_BITCLK / I2S_CLK</text>
<text x="88.4" y="113.2">HDA_SDI / I2S_SDI</text>
<text x="146.1" y="113.2">GP0_I2C_CLK</text>
<text x="146.3" y="110.6">SMB_ALERT#</text>
<text x="88.4" y="115.8">HDA_SDO / I2S_SDO</text>
<text x="88.4" y="118.4">THRM#</text>
<text x="145.9" y="115.8">GP0_I2C_DAT</text>
<text x="150.6" y="118.4">WDTRIG#</text>
<text x="88.4" y="121.1">THRMTRIP#</text>
<text x="88.4" y="123.7">GND_10</text>
<text x="152.5" y="123.7">GND_11</text>
<text x="152.6" y="121.1">WDOUT</text>
<text x="88.4" y="126.3">USB_P7- / USB_SSTX0-</text>
<text x="88.4" y="128.9">USB_P7+ / USB_SSTX0+</text>
<text x="88.4" y="131.5">USB_6_7_OC#</text>
<text x="134" y="128.9">USB_P6+ / USB_SSRX0+</text>
<text x="135.2" y="126.3">USB_P6- / USB_SSRX0-</text>
<text x="145.4" y="131.5">USB_4_5_OC#</text>
<text x="88.4" y="134.2">USB_P5- / USB_SSTX2-</text>
<text x="88.4" y="136.7">USB_P5+ / USB_SSTX2+</text>
<text x="134" y="136.7">USB_P4+ / USB_SSRX2+</text>
<text x="135.2" y="134.2">USB_P4- / USB_SSRX2-</text>
<text x="88.4" y="139.4">USB_2_3_OC#</text>
<text x="88.4" y="142">USB_P3-</text>
<text x="145.4" y="139.4">USB_0_1_OC#</text>
<text x="151.8" y="142">USB_P2-</text>
<text x="88.4" y="144.6">USB_P3+</text>
<text x="88.4" y="147.2">USB_VBUS</text>
<text x="88.4" y="149.8">USB_P1-</text>
<text x="151.3" y="144.6">USB_P2+</text>
<text x="151.8" y="149.8">USB_P0-</text>
<text x="153.2" y="147.2">USB_ID</text>
<text x="88.4" y="152.4">USB_P1+</text>
<text x="88.4" y="155.1">GND_12</text>
<text x="151.3" y="152.4">USB_P0+</text>
<text x="152.5" y="155.1">GND_13</text>
<text x="88.4" y="157.7">eDP0_TX0+ / LVDS_A0+</text>
<text x="88.4" y="160.3">eDP0_TX0- / LVDS_A0-</text>
<text x="135" y="157.7">eDP1_TX0+ / LVDS_B0+</text>
<text x="136.1" y="160.3">eDP1_TX0- / LVDS_B0-</text>
<text x="88.4" y="162.9">eDP0_TX1+ / LVDS_A1+</text>
<text x="88.4" y="165.5">105eDP0_TX1- / LVDS_A1-</text>
<text x="135" y="162.9">eDP1_TX1+ / LVDS_B1+</text>
<text x="136.1" y="165.5">eDP1_TX1- / LVDS_B1-</text>
<text x="88.4" y="168.1">eDP0_TX2+ / LVDS_A2+</text>
<text x="88.4" y="170.8">eDP0_TX2- / LVDS_A2-</text>
<text x="88.4" y="173.4">LVDS_PPEN</text>
<text x="135" y="168.1">eDP1_TX2+ / LVDS_B2+</text>
<text x="136.1" y="170.8">eDP1_TX2- / LVDS_B2-</text>
<text x="148.1" y="173.4">LVDS_BLEN</text>
<text x="88.4" y="176">eDP0_TX3+ / LVDS_A3+</text>
<text x="88.4" y="178.6">eDP0_TX3- / LVDS_A3-</text>
<text x="135" y="176">eDP1_TX3+ / LVDS_B3+</text>
<text x="136.1" y="178.6">eDP1_TX3- / LVDS_B3-</text>
</g>
<g font-size="2.3">
<text x="89.7" y="25.3">XS4-1</text>
<text x="176.1" y="171.8">Design Engineer</text>
<text x="176.1" y="177">Title</text>
<text x="186.5" y="179.7">HS Devices Development Board</text>
<text x="199.6" y="174.2">Milan Pavlovic</text>
<text x="89.2" y="183.3">uQSeven_230Pins_2pkg</text>
<text x="176.1" y="184.9">Size</text>
<text x="186.5" y="184.9">Document Number</text>
<text x="262.4" y="184.9">Rev</text>
<text x="178.7" y="187.5">A</text>
<text x="186.5" y="187.5">1</text>
<text x="265" y="187.5">A</text>
<text x="176.1" y="192.7">Date:</text>
<text x="189.7" y="192.7">Friday, March 07, 2025</text>
<text x="228.4" y="192.7">Sheet</text>
<text x="241.5" y="192.7">3</text>
<text x="249.3" y="192.7">of</text>
<text x="257.2" y="192.7">20</text>
</g>
<g font-size="2.3" fill="#f00">
<text x="56.5" y="37.3">LINK100</text>
<text x="56.5" y="40">MDI_RX_N</text>
<text x="181.3" y="39.5">MDI_TX_N</text>
<text x="56.5" y="42.6">MDI_RX_P</text>
<text x="56.5" y="45.2">GBE_LINK</text>
<text x="56.5" y="47.8">CTREF</text>
<text x="181.3" y="42.1">MDI_TX_P</text>
<text x="181.3" y="44.7">ACT</text>
<text x="56.5" y="50.4">WAKE_N</text>
<text x="56.5" y="53">GPO0</text>
<text x="181.3" y="52.5">PWRBTN_N</text>
<text x="56.5" y="55.7">GPII1</text>
<text x="181.3" y="55.2">GPII0</text>
<text x="56.5" y="63.5">GPII2</text>
<text x="181.3" y="60.4">PWGIN</text>
<text x="181.3" y="63">RSTBTN_N</text>
<text x="56.5" y="81.8">BIOS_DIS_N</text>
<text x="181.3" y="81.3">SDIO_CLK</text>
<text x="23.5" y="84.2">SDIO_DAT [3:0]</text>
<text x="56.5" y="84.5">SDIO_CD</text>
<text x="56.5" y="87">SDIO_CMD</text>
<text x="56.5" y="89.7">SDIO_PWR</text>
<text x="181.8" y="87.8">SDIO_DAT1</text>
<text x="56.2" y="93.1">SDIO_DAT0</text>
<text x="56.2" y="95.7">SDIO_DAT2</text>
<text x="181.8" y="90.5">SDIO_DAT3</text>
<text x="181.3" y="104.9">I2C1_CLK</text>
<text x="181.3" y="107.5">I2C1_SDA</text>
<text x="181.3" y="112.7">I2C0_CLK</text>
<text x="181.3" y="115.3">I2C0_SDA</text>
<text x="37.4" y="140.4">USB_VBUS</text>
<text x="181.3" y="149.3">USB0_N</text>
<text x="181.3" y="151.9">USB0_P</text>
</g>
<g font-size="1.9">
<text x="46.6" y="9.4">5</text>
<text x="96.3" y="9.4">4</text>
<text x="146" y="9.4">3</text>
<text x="195.7" y="9.4">2</text>
<text x="245.4" y="9.4">1</text>
<text x="19.8" y="34.6">D</text>
<text x="270.9" y="34.6">D</text>
<text x="19.8" y="80.3">C</text>
<text x="270.9" y="80.3">C</text>
<text x="19.8" y="126.2">B</text>
<text x="270.9" y="126.2">B</text>
<text x="19.8" y="171.9">A</text>
<text x="270.9" y="171.9">A</text>
<text x="46.6" y="195.2">5</text>
<text x="96.3" y="195.2">4</text>
<text x="146" y="195.2">3</text>
<text x="195.7" y="195.2">2</text>
<text x="245.4" y="195.2">1</text>
</g>
</svg>
